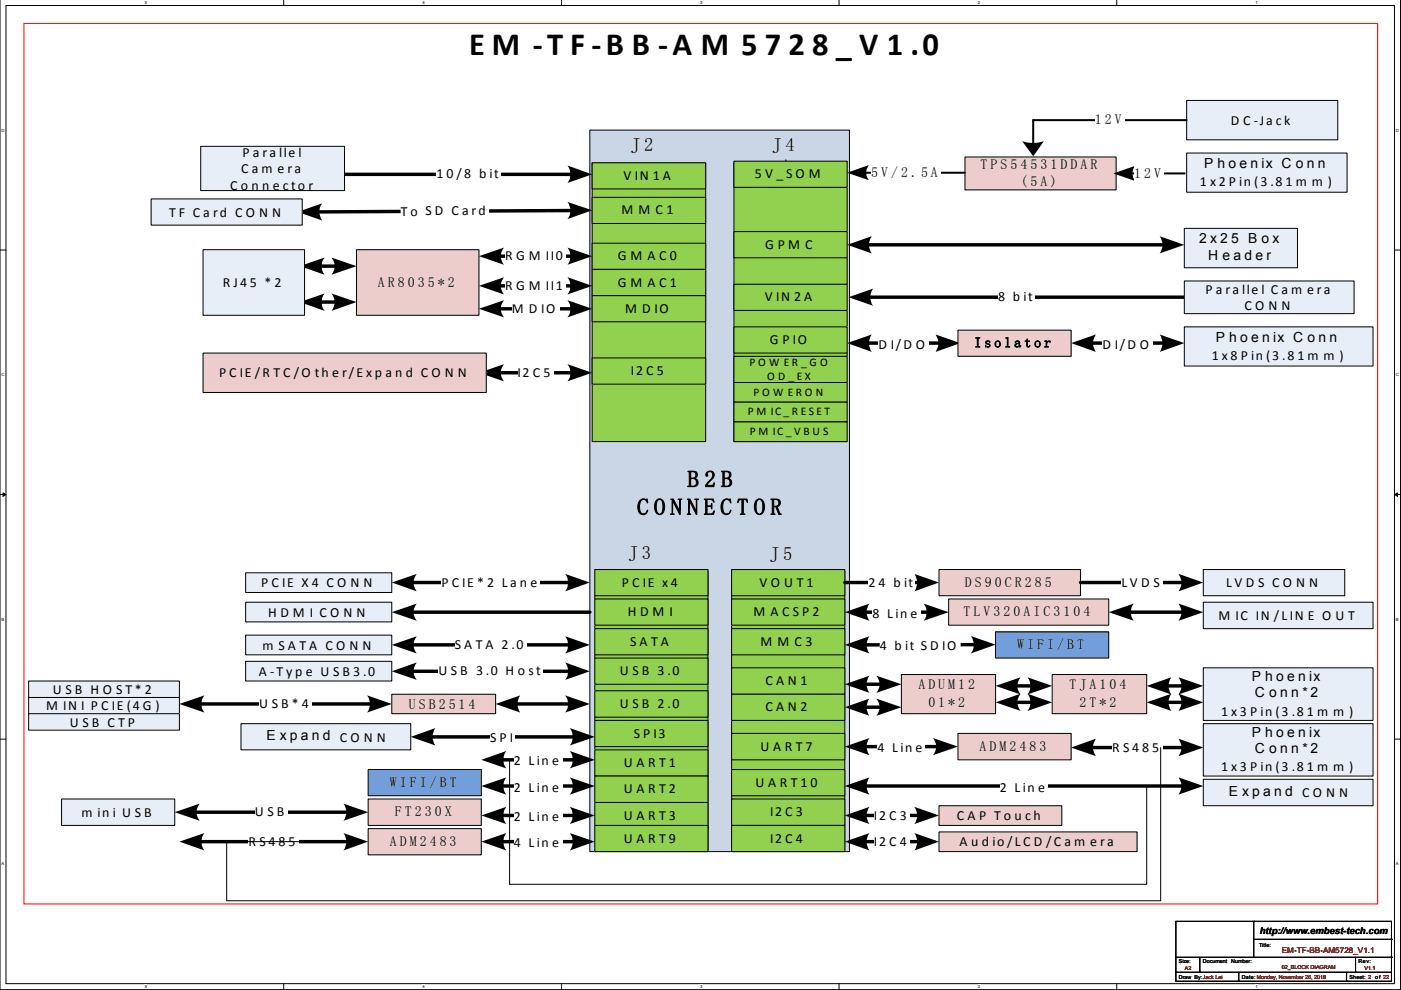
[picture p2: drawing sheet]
<svg xmlns="http://www.w3.org/2000/svg" width="297mm" height="210mm" viewBox="0 0 297 210" stroke-linecap="round" stroke-linejoin="round" font-family="sans-serif">
<path d="M0 -.1v209.9h296.9v-209.9M1.3 1.2h294.4v207.4h-294.4z" fill="none" stroke="#000" stroke-width=".21"/>
<g fill="#fff">
<path d="M30.7 0h.5v1h-.5z"/>
<path d="M30.7 208.7h.5v1h-.5z"/>
</g>
<path d="M60.1 -.1v1.3M60.1 208.6v1.2" fill="none" stroke="#000" stroke-width=".21"/>
<g fill="#fff">
<path d="M89.6 0h.5v1h-.5z"/>
<path d="M89.6 208.7h.5v1h-.5z"/>
</g>
<path d="M119 -.1v1.3M119 208.6v1.2" fill="none" stroke="#000" stroke-width=".21"/>
<g fill="#fff">
<path d="M148.5 0h.4v1h-.4z"/>
<path d="M148.5 208.7h.4v1h-.4z"/>
</g>
<path d="M177.9 -.1v1.3M177.9 208.6v1.2" fill="none" stroke="#000" stroke-width=".21"/>
<g fill="#fff">
<path d="M207.3 0h.5v1h-.5z"/>
<path d="M207.3 208.7h.5v1h-.5z"/>
</g>
<path d="M236.8 -.1v1.3M236.8 208.6v1.2" fill="none" stroke="#000" stroke-width=".21"/>
<g fill="#fff">
<path d="M266.2 0h.5v1h-.5z"/>
<path d="M266.2 208.7h.5v1h-.5z"/>
<path d="M.3 27.1h.7v1h-.7z"/>
<path d="M296 27.1h.6v1h-.6z"/>
<path d="M.3 78.9h.7v1h-.7z"/>
<path d="M296 78.9h.6v1h-.6z"/>
</g>
<path d="M0 53h1.3M295.7 53h1.2" fill="none" stroke="#000" stroke-width=".21"/>
<g fill="#fff">
<path d="M.3 130.8h.6v1h-.6z"/>
<path d="M296 130.8h.6v1h-.6z"/>
</g>
<path d="M0 104.9h1.3M295.7 104.9h1.2" fill="none" stroke="#000" stroke-width=".21"/>
<path d="M.6 104.5l.7 .4-.7 .3zM295.7 104.9l.6-.4v.7z" fill="#000" stroke="#000" stroke-width=".21"/>
<g fill="#fff">
<path d="M.3 182.6h.6v1h-.6z"/>
<path d="M296 182.6h.6v1h-.6z"/>
</g>
<path d="M0 156.7h1.3M295.7 156.7h1.2" fill="none" stroke="#000" stroke-width=".21"/>
<path d="M5.1 5h287v186.7h-287z" fill-rule="evenodd" fill="#fff" stroke="#f00" stroke-width=".21"/>
<path d="M125.1 27.6h55v153h-55z" fill-rule="evenodd" fill="#c8d6e6"/>
<path d="M125.1 27.6h55v153h-55z" fill="none" stroke="#000" stroke-width=".21"/>
<path d="M126.1 121.1h24v59.1h-24z" fill-rule="evenodd" fill="#92d050"/>
<path d="M126.1 121.1h24v59.1h-24z" fill="none" stroke="#000" stroke-width=".21"/>
<path d="M125.5 34.5h24.1v59.1h-24.1z" fill-rule="evenodd" fill="#92d050"/>
<path d="M125.5 34.5h24.1v59.1h-24.1z" fill="none" stroke="#000" stroke-width=".21"/>
<path d="M125.5 41.8h24.1v5.6h-24.1z" fill-rule="evenodd" fill="#92d050"/>
<path d="M125.5 41.8h24.1v5.6h-24.1z" fill="none" stroke="#000" stroke-width=".21"/>
<path d="M125.5 34.5h24.1v5.6h-24.1z" fill-rule="evenodd" fill="#92d050"/>
<path d="M125.5 34.5h24.1v5.6h-24.1z" fill="none" stroke="#000" stroke-width=".21"/>
<path d="M125.5 75.9h24.1v5.5h-24.1z" fill-rule="evenodd" fill="#92d050"/>
<path d="M125.5 75.9h24.1v5.5h-24.1z" fill="none" stroke="#000" stroke-width=".21"/>
<path d="M125.5 62.7h24.1v5.5h-24.1z" fill-rule="evenodd" fill="#92d050"/>
<path d="M125.5 62.7h24.1v5.5h-24.1z" fill="none" stroke="#000" stroke-width=".21"/>
<path d="M125.5 51.6h24.1v5.5h-24.1z" fill-rule="evenodd" fill="#92d050"/>
<path d="M125.5 51.6h24.1v5.5h-24.1z" fill="none" stroke="#000" stroke-width=".21"/>
<path d="M125.5 57.1h24.1v5.6h-24.1z" fill-rule="evenodd" fill="#92d050"/>
<path d="M125.5 57.1h24.1v5.6h-24.1z" fill="none" stroke="#000" stroke-width=".21"/>
<path d="M126.1 127h24v5.5h-24z" fill-rule="evenodd" fill="#92d050"/>
<path d="M126.1 127h24v5.5h-24z" fill="none" stroke="#000" stroke-width=".21"/>
<path d="M126.1 120.8h24v5.5h-24z" fill-rule="evenodd" fill="#92d050"/>
<path d="M126.1 120.8h24v5.5h-24z" fill="none" stroke="#000" stroke-width=".21"/>
<path d="M126.1 133.3h24v5.5h-24z" fill-rule="evenodd" fill="#92d050"/>
<path d="M126.1 133.3h24v5.5h-24z" fill="none" stroke="#000" stroke-width=".21"/>
<path d="M126.1 152.7h24v5.6h-24z" fill-rule="evenodd" fill="#92d050"/>
<path d="M126.1 152.7h24v5.6h-24z" fill="none" stroke="#000" stroke-width=".21"/>
<path d="M126.1 146.5h24v5.6h-24z" fill-rule="evenodd" fill="#92d050"/>
<path d="M126.1 146.5h24v5.6h-24z" fill="none" stroke="#000" stroke-width=".21"/>
<path d="M126.1 139.5h24v5.6h-24z" fill-rule="evenodd" fill="#92d050"/>
<path d="M126.1 139.5h24v5.6h-24z" fill="none" stroke="#000" stroke-width=".21"/>
<path d="M126.1 159h24v5.5h-24z" fill-rule="evenodd" fill="#92d050"/>
<path d="M126.1 159h24v5.5h-24z" fill="none" stroke="#000" stroke-width=".21"/>
<path d="M126.1 164.5h24v5.6h-24z" fill-rule="evenodd" fill="#92d050"/>
<path d="M126.1 164.5h24v5.6h-24z" fill="none" stroke="#000" stroke-width=".21"/>
<path d="M126.1 170.1h24v5.6h-24z" fill-rule="evenodd" fill="#92d050"/>
<path d="M126.1 170.1h24v5.6h-24z" fill="none" stroke="#000" stroke-width=".21"/>
<path d="M126.1 175h24v5.6h-24z" fill-rule="evenodd" fill="#92d050"/>
<path d="M126.1 175h24v5.6h-24z" fill="none" stroke="#000" stroke-width=".21"/>
<path d="M87 123.5h34.1" fill="none" stroke="#000" stroke-width=".73"/>
<g fill="#000">
<path d="M83.1 123.5l5.3-1.8a2.99 2.99 0 0 0 0 3.7z" fill-rule="evenodd"/>
<path d="M119.8 121.7l5.3 1.8-5.3 1.9a2.99 2.99 0 0 0 0-3.7z" fill-rule="evenodd"/>
</g>
<path d="M93.6 121.7h20.9v3.6h-20.9z" fill-rule="evenodd" fill="#fff"/>
<path d="M52.1 121.4h31v4.2h-31z" fill-rule="evenodd" fill="#e8eef7"/>
<path d="M52.1 121.4h31v4.2h-31z" fill="none" stroke="#000" stroke-width=".21"/>
<path d="M52.1 127.7h31v4.2h-31z" fill-rule="evenodd" fill="#e8eef7"/>
<path d="M52.1 127.7h31v4.2h-31z" fill="none" stroke="#000" stroke-width=".21"/>
<path d="M87 129.8h38.1M87 136.7h34.1" fill="none" stroke="#000" stroke-width=".73"/>
<g fill="#000">
<path d="M83.1 129.8l5.3-1.8a2.92 2.92 0 0 0 0 3.6z" fill-rule="evenodd"/>
<path d="M83.1 136.7l5.3-1.8a2.92 2.92 0 0 0 0 3.6z" fill-rule="evenodd"/>
<path d="M119.8 134.9l5.3 1.8-5.3 1.8a2.92 2.92 0 0 0 0-3.6z" fill-rule="evenodd"/>
</g>
<path d="M96.5 135h15.2v3.5h-15.2z" fill-rule="evenodd" fill="#fff"/>
<path d="M52.1 134.7h31v4.1h-31z" fill-rule="evenodd" fill="#e8eef7"/>
<path d="M52.1 134.7h31v4.1h-31z" fill="none" stroke="#000" stroke-width=".21"/>
<path d="M87 142.3h34.1" fill="none" stroke="#000" stroke-width=".73"/>
<g fill="#000">
<path d="M83.1 142.3l5.3-1.8a2.99 2.99 0 0 0 0 3.6z" fill-rule="evenodd"/>
<path d="M119.8 140.5l5.3 1.8-5.3 1.8a2.99 2.99 0 0 0 0-3.6z" fill-rule="evenodd"/>
</g>
<path d="M93 140.6h22.2v3.4h-22.2z" fill-rule="evenodd" fill="#fff"/>
<path d="M52.1 140.2h31v4.2h-31z" fill-rule="evenodd" fill="#e8eef7"/>
<path d="M52.1 140.2h31v4.2h-31z" fill="none" stroke="#000" stroke-width=".21"/>
<path d="M109 149.3h12.1" fill="none" stroke="#000" stroke-width=".73"/>
<g fill="#000">
<path d="M105.1 149.3l5.2-1.9a3.2 3.2 0 0 0 0 3.7z" fill-rule="evenodd"/>
<path d="M119.8 147.4l5.3 1.9-5.3 1.8a2.92 2.92 0 0 0 0-3.7z" fill-rule="evenodd"/>
</g>
<path d="M83.1 147.2h22v4.1h-22z" fill-rule="evenodd" fill="#edcdcb"/>
<path d="M83.1 147.2h22v4.1h-22z" fill="none" stroke="#000" stroke-width=".21"/>
<path d="M42.1 149.3h37" fill="none" stroke="#000" stroke-width=".73"/>
<g fill="#000">
<path d="M38 149.3l5.3-1.9a2.92 2.92 0 0 0 0 3.7z" fill-rule="evenodd"/>
<path d="M77.8 147.4l5.3 1.9-5.3 1.8a2.92 2.92 0 0 0 0-3.7z" fill-rule="evenodd"/>
</g>
<path d="M55 147.5h11.2v3.5h-11.2z" fill-rule="evenodd" fill="#fff"/>
<path d="M6.1 144.4h31.9v3.5h-31.9z" fill-rule="evenodd" fill="#e8eef7"/>
<path d="M6.1 144.4h31.9v3.5h-31.9z" fill="none" stroke="#000" stroke-width=".21"/>
<path d="M6.1 147.9h31.9v3.4h-31.9z" fill-rule="evenodd" fill="#e8eef7"/>
<path d="M6.1 147.9h31.9v3.4h-31.9z" fill="none" stroke="#000" stroke-width=".21"/>
<path d="M6.1 151.3h31.9v3.5h-31.9z" fill-rule="evenodd" fill="#e8eef7"/>
<path d="M6.1 151.3h31.9v3.5h-31.9z" fill="none" stroke="#000" stroke-width=".21"/>
<path d="M91 156.2h31.1" fill="none" stroke="#000" stroke-width=".73"/>
<g fill="#000">
<path d="M87.1 156.2l5.2-1.8a2.99 2.99 0 0 0 0 3.7z" fill-rule="evenodd"/>
<path d="M120.8 154.4l5.3 1.8-5.3 1.9a2.99 2.99 0 0 0 0-3.7z" fill-rule="evenodd"/>
</g>
<path d="M104 153.9h5.2v4.6h-5.2z" fill-rule="evenodd" fill="#fff"/>
<path d="M73 37h48.6" fill="none" stroke="#000" stroke-width=".73"/>
<path d="M120.3 35.1l5.2 1.9-5.2 1.8a2.99 2.99 0 0 0 0-3.7z" fill-rule="evenodd" fill="#000"/>
<path d="M92.5 35.2h13.6v3.5h-13.6z" fill-rule="evenodd" fill="#fff"/>
<path d="M42.6 31h30.4v9.4h-30.4z" fill-rule="evenodd" fill="#e8eef7"/>
<path d="M42.6 31h30.4v9.4h-30.4z" fill="none" stroke="#000" stroke-width=".21"/>
<path d="M121.6 44.6l-54.6 .3" fill="none" stroke="#000" stroke-width=".73"/>
<g fill="#000">
<path d="M63.1 44.9l5.2-1.8a2.92 2.92 0 0 0 0 3.6z" fill-rule="evenodd"/>
<path d="M120.3 42.8l5.2 1.8-5.2 1.9a2.92 2.92 0 0 0 0-3.7z" fill-rule="evenodd"/>
</g>
<path d="M84.9 43.1l18.8-.1v3.5l-18.7 .1z" fill-rule="evenodd" fill="#fff"/>
<path d="M32 42.2h32.1v5.5h-32.1z" fill-rule="evenodd" fill="#e8eef7"/>
<path d="M32 42.2h32.1v5.5h-32.1z" fill="none" stroke="#000" stroke-width=".21"/>
<path d="M105.6 65.5h16" fill="none" stroke="#000" stroke-width=".73"/>
<g fill="#000">
<path d="M101.6 65.5l5.2-1.8a2.92 2.92 0 0 0 0 3.6z" fill-rule="evenodd"/>
<path d="M120.3 63.7l5.2 1.8-5.2 1.8a2.92 2.92 0 0 0 0-3.6z" fill-rule="evenodd"/>
</g>
<path d="M108.5 63.7h10.1v3.5h-10.1z" fill-rule="evenodd" fill="#fff"/>
<path d="M105.6 54.3h16" fill="none" stroke="#000" stroke-width=".73"/>
<g fill="#000">
<path d="M101.6 54.3l5.2-1.8a2.92 2.92 0 0 0 0 3.6z" fill-rule="evenodd"/>
<path d="M120.3 52.5l5.2 1.8-5.2 1.8a2.92 2.92 0 0 0 0-3.6z" fill-rule="evenodd"/>
</g>
<path d="M107.1 52.5h12.9v3.6h-12.9z" fill-rule="evenodd" fill="#fff"/>
<path d="M105.6 60.6h16" fill="none" stroke="#000" stroke-width=".73"/>
<g fill="#000">
<path d="M101.6 60.6l5.2-1.8a2.92 2.92 0 0 0 0 3.6z" fill-rule="evenodd"/>
<path d="M120.3 58.8l5.2 1.8-5.2 1.8a2.92 2.92 0 0 0 0-3.6z" fill-rule="evenodd"/>
</g>
<path d="M107.1 58.8h12.9v3.6h-12.9z" fill-rule="evenodd" fill="#fff"/>
<path d="M75.6 52.9h26v13.9h-26z" fill-rule="evenodd" fill="#edcdcb"/>
<path d="M75.6 52.9h26v13.9h-26z" fill="none" stroke="#000" stroke-width=".21"/>
<path d="M67.5 56.4h4.1M67.5 64h4.1" fill="none" stroke="#000" stroke-width=".73"/>
<g fill="#000">
<path d="M63.6 56.4l5.2-1.8a2.92 2.92 0 0 0 0 3.6z" fill-rule="evenodd"/>
<path d="M70.3 54.6l5.3 1.8-5.3 1.8a2.92 2.92 0 0 0 0-3.6z" fill-rule="evenodd"/>
<path d="M63.6 64l5.2-1.8a2.99 2.99 0 0 0 0 3.7z" fill-rule="evenodd"/>
<path d="M70.3 62.2l5.3 1.8-5.3 1.9a2.99 2.99 0 0 0 0-3.7z" fill-rule="evenodd"/>
</g>
<path d="M43 52.9h21.6v13.9h-21.6z" fill-rule="evenodd" fill="#e8eef7"/>
<path d="M43 52.9h21.6v13.9h-21.6z" fill="none" stroke="#000" stroke-width=".21"/>
<path d="M155.1 121.1h24v59.1h-24z" fill-rule="evenodd" fill="#92d050"/>
<path d="M155.1 121.1h24v59.1h-24z" fill="none" stroke="#000" stroke-width=".21"/>
<path d="M155.6 34.5h24v59.1h-24z" fill-rule="evenodd" fill="#92d050"/>
<path d="M155.6 34.5h24v59.1h-24z" fill="none" stroke="#000" stroke-width=".21"/>
<path d="M155.6 49.1h24v5.6h-24z" fill-rule="evenodd" fill="#92d050"/>
<path d="M155.6 49.1h24v5.6h-24z" fill="none" stroke="#000" stroke-width=".21"/>
<path d="M155.6 34.2h24v5.5h-24z" fill-rule="evenodd" fill="#92d050"/>
<path d="M155.6 34.2h24v5.5h-24z" fill="none" stroke="#000" stroke-width=".21"/>
<path d="M155.6 60.3h24v5.5h-24z" fill-rule="evenodd" fill="#92d050"/>
<path d="M155.6 60.3h24v5.5h-24z" fill="none" stroke="#000" stroke-width=".21"/>
<path d="M155.1 127h24v5.5h-24z" fill-rule="evenodd" fill="#92d050"/>
<path d="M155.1 127h24v5.5h-24z" fill="none" stroke="#000" stroke-width=".21"/>
<path d="M155.1 120.8h24v5.5h-24z" fill-rule="evenodd" fill="#92d050"/>
<path d="M155.1 120.8h24v5.5h-24z" fill="none" stroke="#000" stroke-width=".21"/>
<path d="M155.1 133.3h24v5.5h-24z" fill-rule="evenodd" fill="#92d050"/>
<path d="M155.1 133.3h24v5.5h-24z" fill="none" stroke="#000" stroke-width=".21"/>
<path d="M155.1 141.6h24v5.6h-24z" fill-rule="evenodd" fill="#92d050"/>
<path d="M155.1 141.6h24v5.6h-24z" fill="none" stroke="#000" stroke-width=".21"/>
<path d="M155.1 147.2h24v5.5h-24z" fill-rule="evenodd" fill="#92d050"/>
<path d="M155.1 147.2h24v5.5h-24z" fill="none" stroke="#000" stroke-width=".21"/>
<path d="M155.1 155.5h24v5.6h-24z" fill-rule="evenodd" fill="#92d050"/>
<path d="M155.1 155.5h24v5.6h-24z" fill="none" stroke="#000" stroke-width=".21"/>
<path d="M155.1 163.2h24v5.5h-24z" fill-rule="evenodd" fill="#92d050"/>
<path d="M155.1 163.2h24v5.5h-24z" fill="none" stroke="#000" stroke-width=".21"/>
<path d="M251.6 32.4h34v8.4h-34z" fill-rule="evenodd" fill="#e8eef7"/>
<path d="M251.6 32.4h34v8.4h-34z" fill="none" stroke="#000" stroke-width=".21"/>
<path d="M204.6 33.3h32v7h-32z" fill-rule="evenodd" fill="#edcdcb"/>
<path d="M204.6 33.3h32v7h-32z" fill="none" stroke="#000" stroke-width=".21"/>
<path d="M239.5 36.8h11.7" fill="none" stroke="#000" stroke-width=".43"/>
<path d="M236.1 36.8l4.5-1.6a2.75 2.75 0 0 0 0 3.1z" fill-rule="evenodd" fill="#000"/>
<path d="M240.4 35h6.4v3.5h-6.4z" fill-rule="evenodd" fill="#fff"/>
<path d="M251.6 21.3h32v8.3h-32z" fill-rule="evenodd" fill="#e8eef7"/>
<path d="M251.6 21.3h32v8.3h-32z" fill="none" stroke="#000" stroke-width=".21"/>
<path d="M251.6 25.5h-32.5v5.2" fill="none" stroke="#000" stroke-width=".43"/>
<path d="M216.7 29.9a6.9 6.9 0 0 0 4.6 0l-2.2 3.2z" fill-rule="evenodd" fill="#000"/>
<path d="M232.1 23.7h6.4v3.5h-6.4z" fill-rule="evenodd" fill="#fff"/>
<path d="M183.1 36.6h21.5" fill="none" stroke="#000" stroke-width=".43"/>
<path d="M179.6 36.6l4.6-1.6a2.54 2.54 0 0 0 0 3.2z" fill-rule="evenodd" fill="#000"/>
<path d="M184.7 34.9h14.8v3.5h-14.8z" fill-rule="evenodd" fill="#fff"/>
<path d="M155.6 75.5h24v5.6h-24z" fill-rule="evenodd" fill="#92d050"/>
<path d="M155.6 75.5h24v5.6h-24z" fill="none" stroke="#000" stroke-width=".21"/>
<path d="M155.6 81.1h24v4.2h-24z" fill-rule="evenodd" fill="#92d050"/>
<path d="M155.6 81.1h24v4.2h-24z" fill="none" stroke="#000" stroke-width=".21"/>
<path d="M155.6 85.3h24v4.2h-24z" fill-rule="evenodd" fill="#92d050"/>
<path d="M155.6 85.3h24v4.2h-24z" fill="none" stroke="#000" stroke-width=".21"/>
<path d="M155.6 89.5h24v4.1h-24z" fill-rule="evenodd" fill="#92d050"/>
<path d="M155.6 89.5h24v4.1h-24z" fill="none" stroke="#000" stroke-width=".21"/>
<path d="M183.6 51.9h63.5" fill="none" stroke="#000" stroke-width=".73"/>
<g fill="#000">
<path d="M179.6 51.9l5.2-1.8a3.2 3.2 0 0 0 0 3.6z" fill-rule="evenodd"/>
<path d="M245.9 50.1l5.2 1.8-5.2 1.8a2.92 2.92 0 0 0 0-3.6z" fill-rule="evenodd"/>
</g>
<path d="M251.1 48.4h24v8.4h-24z" fill-rule="evenodd" fill="#e8eef7"/>
<path d="M251.1 48.4h24v8.4h-24z" fill="none" stroke="#000" stroke-width=".21"/>
<path d="M183.8 63h67.3" fill="none" stroke="#000" stroke-width=".73"/>
<path d="M179.9 63l5.2-1.8a3.2 3.2 0 0 0 0 3.6z" fill-rule="evenodd" fill="#000"/>
<path d="M211.6 61.2h7.7v3.6h-7.7z" fill-rule="evenodd" fill="#fff"/>
<path d="M251.1 59.6h36v6.9h-36z" fill-rule="evenodd" fill="#e8eef7"/>
<path d="M166.6 33.9v.3M251.1 59.6h36v6.9h-36z" fill="none" stroke="#000" stroke-width=".21"/>
<path d="M255.1 120.8h30v5.5h-30z" fill-rule="evenodd" fill="#e8eef7"/>
<path d="M255.1 120.8h30v5.5h-30z" fill="none" stroke="#000" stroke-width=".21"/>
<path d="M179.1 123.5h16" fill="none" stroke="#000" stroke-width=".73"/>
<path d="M193.9 121.7l5.2 1.8-5.2 1.9a2.99 2.99 0 0 0 0-3.7z" fill-rule="evenodd" fill="#000"/>
<path d="M184.2 121.7h9.8v3.6h-9.8z" fill-rule="evenodd" fill="#fff"/>
<path d="M199.1 120.8h30v5.5h-30z" fill-rule="evenodd" fill="#edcdcb"/>
<path d="M199.1 120.8h30v5.5h-30z" fill="none" stroke="#000" stroke-width=".21"/>
<path d="M229.1 123.5h22.1" fill="none" stroke="#000" stroke-width=".73"/>
<path d="M249.9 121.7l5.2 1.8-5.2 1.9a3.3 3.3 0 0 0 0-3.7z" fill-rule="evenodd" fill="#000"/>
<path d="M237.8 121.7h8.7v3.6h-8.7z" fill-rule="evenodd" fill="#fff"/>
<path d="M183.1 129.8h14" fill="none" stroke="#000" stroke-width=".73"/>
<g fill="#000">
<path d="M179.1 129.8l5.2-1.8a2.92 2.92 0 0 0 0 3.6z" fill-rule="evenodd"/>
<path d="M195.8 128l5.3 1.8-5.3 1.8a2.92 2.92 0 0 0 0-3.6z" fill-rule="evenodd"/>
</g>
<path d="M185 127.4h10.2v4.8h-10.2z" fill-rule="evenodd" fill="#fff"/>
<path d="M201.1 127h34v5.5h-34z" fill-rule="evenodd" fill="#edcdcb"/>
<path d="M201.1 127h34v5.5h-34z" fill="none" stroke="#000" stroke-width=".21"/>
<path d="M255.1 127.7h36v5.6h-36z" fill-rule="evenodd" fill="#e8eef7"/>
<path d="M255.1 127.7h36v5.6h-36z" fill="none" stroke="#000" stroke-width=".21"/>
<path d="M207.1 136.7h-24M239.1 129.8h12.1" fill="none" stroke="#000" stroke-width=".73"/>
<g fill="#000">
<path d="M179.1 136.7l5.2-1.8a2.92 2.92 0 0 0 0 3.6z" fill-rule="evenodd"/>
<path d="M205.9 134.9l5.2 1.8-5.2 1.8a2.99 2.99 0 0 0 0-3.6z" fill-rule="evenodd"/>
<path d="M235.1 129.8l5.3-1.8a2.92 2.92 0 0 0 0 3.6z" fill-rule="evenodd"/>
<path d="M249.9 128l5.2 1.8-5.2 1.8a3.2 3.2 0 0 0 0-3.6z" fill-rule="evenodd"/>
</g>
<path d="M186.5 134.4h17.2v4.6l-17.2 .1z" fill-rule="evenodd" fill="#fff"/>
<path d="M78.1 163.2h23.9v5.5h-23.9z" fill-rule="evenodd" fill="#729fdc"/>
<path d="M78.1 163.2h23.9v5.5h-23.9z" fill="none" stroke="#000" stroke-width=".21"/>
<path d="M183.1 145.1h4.1" fill="none" stroke="#000" stroke-width=".73"/>
<g fill="#000">
<path d="M179.1 145.1l5.2-1.8a2.92 2.92 0 0 0 0 3.6z" fill-rule="evenodd"/>
<path d="M185.8 143.3l5.3 1.8-5.3 1.8a2.92 2.92 0 0 0 0-3.6z" fill-rule="evenodd"/>
</g>
<path d="M255.1 141.6h36v11.1h-36z" fill-rule="evenodd" fill="#e8eef7"/>
<path d="M255.1 141.6h36v11.1h-36z" fill="none" stroke="#000" stroke-width=".21"/>
<path d="M183.1 149.9h4.1" fill="none" stroke="#000" stroke-width=".73"/>
<g fill="#000">
<path d="M179.1 149.9l5.2-1.8a2.92 2.92 0 0 0 0 3.7z" fill-rule="evenodd"/>
<path d="M185.8 148.1l5.3 1.8-5.3 1.9a2.92 2.92 0 0 0 0-3.7z" fill-rule="evenodd"/>
</g>
<path d="M191.1 143h20v8.3h-20z" fill-rule="evenodd" fill="#edcdcb"/>
<path d="M191.1 143h20v8.3h-20z" fill="none" stroke="#000" stroke-width=".21"/>
<path d="M223.1 143h20v8.3h-20z" fill-rule="evenodd" fill="#edcdcb"/>
<path d="M223.1 143h20v8.3h-20z" fill="none" stroke="#000" stroke-width=".21"/>
<path d="M215.1 145.4h4M215.1 148.9h4M247.1 145.4h4.1M247.1 148.9h4.1" fill="none" stroke="#000" stroke-width=".73"/>
<g fill="#000">
<path d="M211.1 145.4l5.3-1.8a2.92 2.92 0 0 0 0 3.6z" fill-rule="evenodd"/>
<path d="M211.1 148.9l5.3-1.8a2.92 2.92 0 0 0 0 3.6z" fill-rule="evenodd"/>
<path d="M217.9 143.6l5.2 1.8-5.2 1.8a2.92 2.92 0 0 0 0-3.6z" fill-rule="evenodd"/>
<path d="M217.9 147.1l5.2 1.8-5.2 1.8a2.92 2.92 0 0 0 0-3.6z" fill-rule="evenodd"/>
<path d="M243.1 145.4l5.2-1.8a3.2 3.2 0 0 0 0 3.6z" fill-rule="evenodd"/>
<path d="M243.1 148.9l5.2-1.8a3.2 3.2 0 0 0 0 3.6z" fill-rule="evenodd"/>
<path d="M249.9 143.6l5.2 1.8-5.2 1.8a3.2 3.2 0 0 0 0-3.6z" fill-rule="evenodd"/>
<path d="M249.9 147.1l5.2 1.8-5.2 1.8a3.2 3.2 0 0 0 0-3.6z" fill-rule="evenodd"/>
</g>
<path d="M155.1 169.4h24v5.6h-24z" fill-rule="evenodd" fill="#92d050"/>
<path d="M155.1 169.4h24v5.6h-24z" fill="none" stroke="#000" stroke-width=".21"/>
<path d="M155.1 175h24v5.6h-24z" fill-rule="evenodd" fill="#92d050"/>
<path d="M155.1 175h24v5.6h-24z" fill="none" stroke="#000" stroke-width=".21"/>
<path d="M183.6 72.7h16" fill="none" stroke="#000" stroke-width=".73"/>
<g fill="#000">
<path d="M179.6 72.7l5.2-1.8a3.3 3.3 0 0 0 0 3.7z" fill-rule="evenodd"/>
<path d="M198.4 70.9l5.2 1.8-5.2 1.9a3.3 3.3 0 0 0 0-3.7z" fill-rule="evenodd"/>
</g>
<path d="M186.2 70.4h10.8v4.7h-10.8z" fill-rule="evenodd" fill="#fff"/>
<path d="M203.1 70h24v5.5h-24z" fill-rule="evenodd" fill="#edcdcb"/>
<path d="M203.1 70h24v5.5h-24z" fill="none" stroke="#000" stroke-width=".21"/>
<path d="M231.1 72.7h16" fill="none" stroke="#000" stroke-width=".73"/>
<g fill="#000">
<path d="M227.1 72.7l5.2-1.8a3.3 3.3 0 0 0 0 3.7z" fill-rule="evenodd"/>
<path d="M245.9 70.9l5.2 1.8-5.2 1.9a2.99 2.99 0 0 0 0-3.7z" fill-rule="evenodd"/>
</g>
<path d="M233.7 70.4h10.8v4.7h-10.8z" fill-rule="evenodd" fill="#fff"/>
<path d="M251.1 69.3h40v8.3h-40z" fill-rule="evenodd" fill="#e8eef7"/>
<path d="M251.1 69.3h40v8.3h-40z" fill="none" stroke="#000" stroke-width=".21"/>
<path d="M155.6 69.3h24v5.6h-24z" fill-rule="evenodd" fill="#92d050"/>
<path d="M155.6 69.3h24v5.6h-24z" fill="none" stroke="#000" stroke-width=".21"/>
<path d="M106.1 172.9h16" fill="none" stroke="#000" stroke-width=".73"/>
<g fill="#000">
<path d="M102 172.9l5.3-1.8a2.92 2.92 0 0 0 0 3.6z" fill-rule="evenodd"/>
<path d="M120.8 171.1l5.3 1.8-5.3 1.8a2.92 2.92 0 0 0 0-3.6z" fill-rule="evenodd"/>
</g>
<path d="M109 170.5h10.2v4.8h-10.2z" fill-rule="evenodd" fill="#fff"/>
<path d="M106.1 178.4h16" fill="none" stroke="#000" stroke-width=".73"/>
<g fill="#000">
<path d="M102 178.4l5.3-1.8a2.99 2.99 0 0 0 0 3.7z" fill-rule="evenodd"/>
<path d="M120.8 176.6l5.3 1.8-5.3 1.9a2.99 2.99 0 0 0 0-3.7z" fill-rule="evenodd"/>
</g>
<path d="M109 176.1h10.2v4.7h-10.2z" fill-rule="evenodd" fill="#fff"/>
<path d="M183.1 158.3h16.1" fill="none" stroke="#000" stroke-width=".73"/>
<g fill="#000">
<path d="M179.1 158.3l5.2-1.8a2.92 2.92 0 0 0 0 3.6z" fill-rule="evenodd"/>
<path d="M197.8 156.5l5.3 1.8-5.3 1.8a2.92 2.92 0 0 0 0-3.6z" fill-rule="evenodd"/>
</g>
<path d="M186 155.9h10.2v4.8h-10.2z" fill-rule="evenodd" fill="#fff"/>
<path d="M13.1 169.4h23.9v5.6h-23.9z" fill-rule="evenodd" fill="#e8eef7"/>
<path d="M13.1 169.4h23.9v5.6h-23.9z" fill="none" stroke="#000" stroke-width=".21"/>
<path d="M78.1 169.4h23.9v5.6h-23.9z" fill-rule="evenodd" fill="#edcdcb"/>
<path d="M78.1 169.4h23.9v5.6h-23.9z" fill="none" stroke="#000" stroke-width=".21"/>
<path d="M41 172.2h33.1" fill="none" stroke="#000" stroke-width=".73"/>
<g fill="#000">
<path d="M37 172.2l5.3-1.8a2.92 2.92 0 0 0 0 3.6z" fill-rule="evenodd"/>
<path d="M72.8 170.4l5.3 1.8-5.3 1.8a2.92 2.92 0 0 0 0-3.6z" fill-rule="evenodd"/>
</g>
<path d="M54.1 170.4h6.9v3.6h-6.9z" fill-rule="evenodd" fill="#fff"/>
<path d="M203.1 155.5h24v5.6h-24z" fill-rule="evenodd" fill="#edcdcb"/>
<path d="M203.1 155.5h24v5.6h-24z" fill="none" stroke="#000" stroke-width=".21"/>
<path d="M231.1 158.5h20.1" fill="none" stroke="#000" stroke-width=".73"/>
<g fill="#000">
<path d="M227.1 158.5l5.2-1.9a3.3 3.3 0 0 0 0 3.7z" fill-rule="evenodd"/>
<path d="M249.9 156.6l5.2 1.9-5.2 1.8a3.3 3.3 0 0 0 0-3.7z" fill-rule="evenodd"/>
</g>
<path d="M235.8 156.7h10.6v3.5h-10.6z" fill-rule="evenodd" fill="#fff"/>
<path d="M255.1 153.4h36v11.1h-36z" fill-rule="evenodd" fill="#e8eef7"/>
<path d="M255.1 153.4h36v11.1h-36z" fill="none" stroke="#000" stroke-width=".21"/>
<path d="M78.1 175.7h23.9v5.5h-23.9z" fill-rule="evenodd" fill="#edcdcb"/>
<path d="M78.1 175.7h23.9v5.5h-23.9z" fill="none" stroke="#000" stroke-width=".21"/>
<path d="M42.1 178.4h32" fill="none" stroke="#000" stroke-width=".73"/>
<g fill="#000">
<path d="M38 178.4l5.3-1.8a2.99 2.99 0 0 0 0 3.7z" fill-rule="evenodd"/>
<path d="M72.8 176.6l5.3 1.8-5.3 1.9a2.99 2.99 0 0 0 0-3.7z" fill-rule="evenodd"/>
</g>
<path d="M52.7 176.7h10.7v3.5h-10.7z" fill-rule="evenodd" fill="#fff"/>
<path d="M183.1 166.7h68.1" fill="none" stroke="#000" stroke-width=".73"/>
<g fill="#000">
<path d="M179.1 166.7l5.2-1.9a2.92 2.92 0 0 0 0 3.7z" fill-rule="evenodd"/>
<path d="M249.9 164.8l5.2 1.9-5.2 1.8a3.2 3.2 0 0 0 0-3.7z" fill-rule="evenodd"/>
</g>
<path d="M212 164.3h10.2v4.7h-10.2z" fill-rule="evenodd" fill="#fff"/>
<path d="M106.1 161.1h16" fill="none" stroke="#000" stroke-width=".73"/>
<g fill="#000">
<path d="M102 161.1l5.3-1.9a2.99 2.99 0 0 0 0 3.7z" fill-rule="evenodd"/>
<path d="M120.8 159.2l5.3 1.9-5.3 1.8a2.99 2.99 0 0 0 0-3.7z" fill-rule="evenodd"/>
</g>
<path d="M109 158.7h10.2v4.8h-10.2z" fill-rule="evenodd" fill="#fff"/>
<path d="M106.1 166.7h16" fill="none" stroke="#000" stroke-width=".73"/>
<g fill="#000">
<path d="M102 166.7l5.3-1.9a2.92 2.92 0 0 0 0 3.7z" fill-rule="evenodd"/>
<path d="M120.8 164.8l5.3 1.9-5.3 1.8a2.92 2.92 0 0 0 0-3.7z" fill-rule="evenodd"/>
</g>
<path d="M109 164.3h10.2v4.7h-10.2z" fill-rule="evenodd" fill="#fff"/>
<path d="M255.1 165.2h36v5.6h-36z" fill-rule="evenodd" fill="#e8eef7"/>
<path d="M255.1 165.2h36v5.6h-36z" fill="none" stroke="#000" stroke-width=".21"/>
<path d="M211.1 134h24v5.5h-24z" fill-rule="evenodd" fill="#729fdc"/>
<path d="M211.1 134h24v5.5h-24zM246.1 158.5v32.5h-198v-12.6h24.9M108 161.1v26.4h135.1v-20.8" fill="none" stroke="#000" stroke-width=".21"/>
<path d="M183.1 172.9h12" fill="none" stroke="#000" stroke-width=".73"/>
<g fill="#000">
<path d="M179.1 172.9l5.2-1.8a2.92 2.92 0 0 0 0 3.6z" fill-rule="evenodd"/>
<path d="M193.9 171.1l5.2 1.8-5.2 1.8a2.92 2.92 0 0 0 0-3.6z" fill-rule="evenodd"/>
</g>
<path d="M185.3 171.1h7.6v3.6h-7.6z" fill-rule="evenodd" fill="#fff"/>
<path d="M105.6 79h16" fill="none" stroke="#000" stroke-width=".73"/>
<g fill="#000">
<path d="M101.6 79l5.2-1.8a2.92 2.92 0 0 0 0 3.7z" fill-rule="evenodd"/>
<path d="M120.3 77.2l5.2 1.8-5.2 1.9a2.92 2.92 0 0 0 0-3.7z" fill-rule="evenodd"/>
</g>
<path d="M109.7 77.3h7.7v3.5h-7.7z" fill-rule="evenodd" fill="#fff"/>
<path d="M199.1 170.8h26v4.2h-26z" fill-rule="evenodd" fill="#edcdcb"/>
<path d="M199.1 170.8h26v4.2h-26z" fill="none" stroke="#000" stroke-width=".21"/>
<path d="M199.1 176.4h42v4.2h-42z" fill-rule="evenodd" fill="#edcdcb"/>
<path d="M199.1 176.4h42v4.2h-42z" fill="none" stroke="#000" stroke-width=".21"/>
<path d="M183.1 178.4h12" fill="none" stroke="#000" stroke-width=".73"/>
<g fill="#000">
<path d="M179.1 178.4l5.2-1.8a2.99 2.99 0 0 0 0 3.7z" fill-rule="evenodd"/>
<path d="M193.9 176.6l5.2 1.8-5.2 1.9a2.99 2.99 0 0 0 0-3.7z" fill-rule="evenodd"/>
</g>
<path d="M185.3 176.7h7.6v3.5h-7.6z" fill-rule="evenodd" fill="#fff"/>
<path d="M43 74.9h60.1v8.3h-60.1z" fill-rule="evenodd" fill="#edcdcb"/>
<path d="M43 74.9h60.1v8.3h-60.1z" fill="none" stroke="#000" stroke-width=".21"/>
<path d="M51.1 153.4h36v5.6h-36z" fill-rule="evenodd" fill="#e8eef7"/>
<g fill="none" stroke="#000" stroke-width=".21">
<path d="M51.1 153.4h36v5.6h-36zM249.3 195.4h45.7v12.7h-45.7zM265.8 195.4h.1M265.8 195.4v7.6M265.8 199.2h29.2M295 199.2h.1M249.3 206.1h.1M249.3 206.1h45.7M249.3 203h45.7M254.4 206.1h.1M254.4 203v3.1M262.6 208.1h.1"/>
<path d="M262.6 206.1v2M285.5 208.1h.1M285.5 206.1v2M287.4 206.1h.1M287.4 203v3.1M295 203h.1"/>
</g>
<text font-size="6.9" x="99.5" y="11.7">E M -T F -B B -A M 5 7 2 8 _ V 1 .0</text>
<g font-size="4.9">
<text x="145.7" y="103.3">B 2 B</text>
<text x="135.1" y="109.2">C O N N E C T O R</text>
</g>
<g font-size="3.9">
<text x="133.7" y="31.9">J 2</text>
<text x="163.7" y="31.9">J 4</text>
<text x="133.2" y="118.4">J 3</text>
<text x="163.2" y="118.8">J 5</text>
</g>
<g font-size="2.9">
<text x="232.1" y="26.4">1 2 V</text>
<text x="261" y="26.5">D C -Ja c k</text>
<text x="51.4" y="33.2">P a ra lle l</text>
<text x="207.9" y="35.9">T P S 5 4 5 3 1 D D A R</text>
<text x="255.3" y="35.6">P h o e n ix C o n n</text>
<text x="48.8" y="40.3">C o n n e c to r</text>
<text x="51.2" y="36.7">C a m e ra</text>
<text x="92.5" y="37.8">1 0 / 8 b it</text>
<text x="132.2" y="38.2">V IN 1 A</text>
<text x="160.1" y="37.8">5 V _ S O M</text>
<text x="184.7" y="37.5">5 V / 2 . 5 A</text>
<text x="216.4" y="39.4">( 5 A )</text>
<text x="240.4" y="37.7">1 2 V</text>
<text x="254.4" y="39.4">1 x 2 P in (3 .8 1 m m )</text>
<text x="35.8" y="46">T F C a rd C O N N</text>
<text x="85" y="45.7">T o S D C a rd</text>
<text x="131.8" y="45.5">M M C 1</text>
<text x="162.2" y="52.8">G P M C</text>
<text x="254.3" y="51.6">2 x 2 5 B o x</text>
<text x="107.1" y="55.2">R G M II0</text>
<text x="131" y="55.2">G M A C 0</text>
<text x="256.2" y="55.1">H e a d e r</text>
<text x="47.2" y="60.9">R J4 5 * 2</text>
<text x="80.1" y="60.8">A R 8 0 3 5 * 2</text>
<text x="107.1" y="61.5">R G M II1</text>
<text x="131" y="60.8">G M A C 1</text>
<text x="162.2" y="63.9">V IN 2 A</text>
<text x="211.6" y="63.9">8 b it</text>
<text x="255.6" y="62.3">P a ra lle l C a m e ra</text>
<text x="263.9" y="65.8">C O N N</text>
<text x="108.5" y="66.4">M D IO</text>
<text x="132.5" y="66.4">M D IO</text>
<text x="163.2" y="72.9">G P IO</text>
<text x="186.2" y="73.9">D I/D O</text>
<text x="206.6" y="73.6">I s o l a t o r</text>
<text x="233.7" y="73.9">D I/D O</text>
<text x="257" y="76.2">1 x 8 P in (3 .8 1 m m )</text>
<text x="257.8" y="72.4">P h o e n ix C o n n</text>
<text x="46.4" y="80">P C IE /R T C /O th e r/E x p a n d C O N N</text>
<text x="109.7" y="79.9">I</text>
<text x="110.8" y="79.9">2 C 5</text>
<text x="133.7" y="79.6">I2 C 5</text>
<text x="55.4" y="124.5">P C IE X 4 C O N N</text>
<text x="93.6" y="124.4">P C IE * 2 L a n e</text>
<text x="131.8" y="124.4">P C IE x 4</text>
<text x="161" y="124.4">V O U T 1</text>
<text x="184.1" y="124.4">2 4 b it</text>
<text x="204.6" y="124.4">D S 9 0 C R 2 8 5</text>
<text x="237.8" y="124.4">L V D S</text>
<text x="260" y="124.5">L V D S C O N N</text>
<text x="56.9" y="130.8">H D M I C O N N</text>
<text x="133.1" y="130.7">H D M I</text>
<text x="159.8" y="130.7">M A C S P 2</text>
<text x="185" y="131">8 L in e</text>
<text x="204.3" y="130.7">T L V 3 2 0 A I C 3 1 0 4</text>
<text x="258.4" y="131.5">M IC IN /L IN E O U T</text>
<text x="55.7" y="137.8">m S A T A C O N N</text>
<text x="96.5" y="137.6">S A T A 2 .0</text>
<text x="133.6" y="136.9">S A T A</text>
<text x="161.3" y="136.9">M M C 3</text>
<text x="186.5" y="137.9">4 b it S D IO</text>
<text x="215.7" y="137.6">W I F I / B T</text>
<text x="54.9" y="143.3">A -T y p e U S B 3 .0</text>
<text x="92.9" y="143.2">U S B 3 .0 H o st</text>
<text x="131.4" y="143.2">U S B 3 .0</text>
<text x="11.2" y="147.1">U S B H O S T * 2</text>
<text x="162.3" y="145.3">C A N 1</text>
<text x="194.7" y="146.1">A D U M 1 2</text>
<text x="196.8" y="149.9">0 1 * 2</text>
<text x="226.7" y="146.1">T J A 1 0 4</text>
<text x="228.9" y="149.9">2 T * 2</text>
<text x="265.4" y="144.4">P h o e n ix</text>
<text x="266.1" y="147.9">C o n n * 2</text>
<text x="9.8" y="150.6">M IN I P C IE (4 G )</text>
<text x="14.8" y="154.1">U S B C T P</text>
<text x="55" y="150.1">U S B * 4</text>
<text x="86.7" y="150.2">U S B 2 5 1 4</text>
<text x="131.4" y="150.1">U S B 2 .0</text>
<text x="162.3" y="150.8">C A N 2</text>
<text x="258.9" y="151.7">1 x 3 P in (3 .8 1 m m )</text>
<text x="56.5" y="156.9">E x p a n d C O N N</text>
<text x="103.9" y="157.4">S P I</text>
<text x="134.4" y="156.4">S P I3</text>
<text x="161.3" y="159.2">U A R T 7</text>
<text x="186" y="159.5">4 L in e</text>
<text x="207.7" y="159.2">A D M 2 4 8 3</text>
<text x="235.8" y="159.3">R S 4 8 5</text>
<text x="265.4" y="156.2">P h o e n ix</text>
<text x="266.1" y="159.7">C o n n * 2</text>
<text x="82.6" y="166.8">W I F I / B T</text>
<text x="109" y="162.2">2 L in e</text>
<text x="109" y="167.8">2 L in e</text>
<text x="132.2" y="162.7">U A R T 1</text>
<text x="160.2" y="166.8">U A R T 1 0</text>
<text x="212" y="167.8">2 L in e</text>
<text x="258.9" y="163.5">1 x 3 P in (3 .8 1 m m )</text>
<text x="17.3" y="173.2">m in i U S B</text>
<text x="54.1" y="173.1">U S B</text>
<text x="83.7" y="173.1">F T 2 3 0 X</text>
<text x="132.2" y="168.2">U A R T 2</text>
<text x="132.2" y="173.8">U A R T 3</text>
<text x="163.3" y="173.1">I2 C 3</text>
<text x="185.3" y="173.8">I</text>
<text x="186.4" y="173.8">2 C 3</text>
<text x="202.9" y="173.9">C A P T o u c h</text>
<text x="260.6" y="168.8">E x p a n d C O N N</text>
<text x="52.7" y="179.3">R S 4 8 5</text>
<text x="82.6" y="179.3">A D M 2 4 8 3</text>
<text x="109" y="174.1">2 L in e</text>
<text x="109" y="179.6">4 L in e</text>
<text x="132.2" y="178.7">U A R T 9</text>
<text x="163.3" y="178.7">I2 C 4</text>
<text x="185.3" y="179.3">I</text>
<text x="186.4" y="179.3">2 C 4</text>
<text x="203.5" y="179.5">A u d io /L C D /C a m e ra</text>
</g>
<g font-size="2.5">
<text x="158.9" y="77.6">P O W E R _ G O</text>
<text x="159.8" y="84">P O W E R O N</text>
<text x="162.7" y="80.5">O D _ E X</text>
<text x="158.6" y="88.1">P M IC _ R E S E T</text>
<text x="159" y="92.3">P M IC _ V B U S</text>
</g>
<text font-size="2" x="267.1" y="198.1">http://www.embest-tech.com</text>
<text font-size="1.7" fill="#800000" x="271.8" y="202">EM-TF-BB-AM5728_V1.1</text>
<g font-size="1.1">
<text x="267" y="200.8">Title:</text>
<text x="249.9" y="204.3">Size:</text>
<text x="249.9" y="207.6">Draw By:Jack Lei</text>
<text x="255" y="204.3">Document</text>
<text x="261" y="204.3">Number:</text>
<text x="263.3" y="207.6">Date: Monday, November 26, 2018</text>
<text x="286.1" y="207.6">Sheet: 2</text>
<text x="288" y="204.3">Rev:</text>
<text x="291.6" y="207.6">of 22</text>
</g>
<g font-size="1.1" fill="#800000">
<text x="251.2" y="205.6">A2</text>
<text x="271.8" y="205.4">02_BLOCK DIAGRAM</text>
<text x="289.3" y="205.6">V1.1</text>
</g>
<g font-size=".9">
<text x="30.7" y=".8">5</text>
<text x="89.6" y=".8">4</text>
<text x="148.5" y=".8">3</text>
<text x="207.3" y=".8">2</text>
<text x="266.2" y=".8">1</text>
<text x=".3" y="27.9">D</text>
<text x="296" y="27.9">D</text>
<text x=".3" y="79.7">C</text>
<text x="296" y="79.7">C</text>
<text x=".3" y="131.6">B</text>
<text x="296" y="131.6">B</text>
<text x=".3" y="183.4">A</text>
<text x="296" y="183.4">A</text>
<text x="30.7" y="209.5">5</text>
<text x="89.6" y="209.5">4</text>
<text x="148.5" y="209.5">3</text>
<text x="207.3" y="209.5">2</text>
<text x="266.2" y="209.5">1</text>
</g>
</svg>
